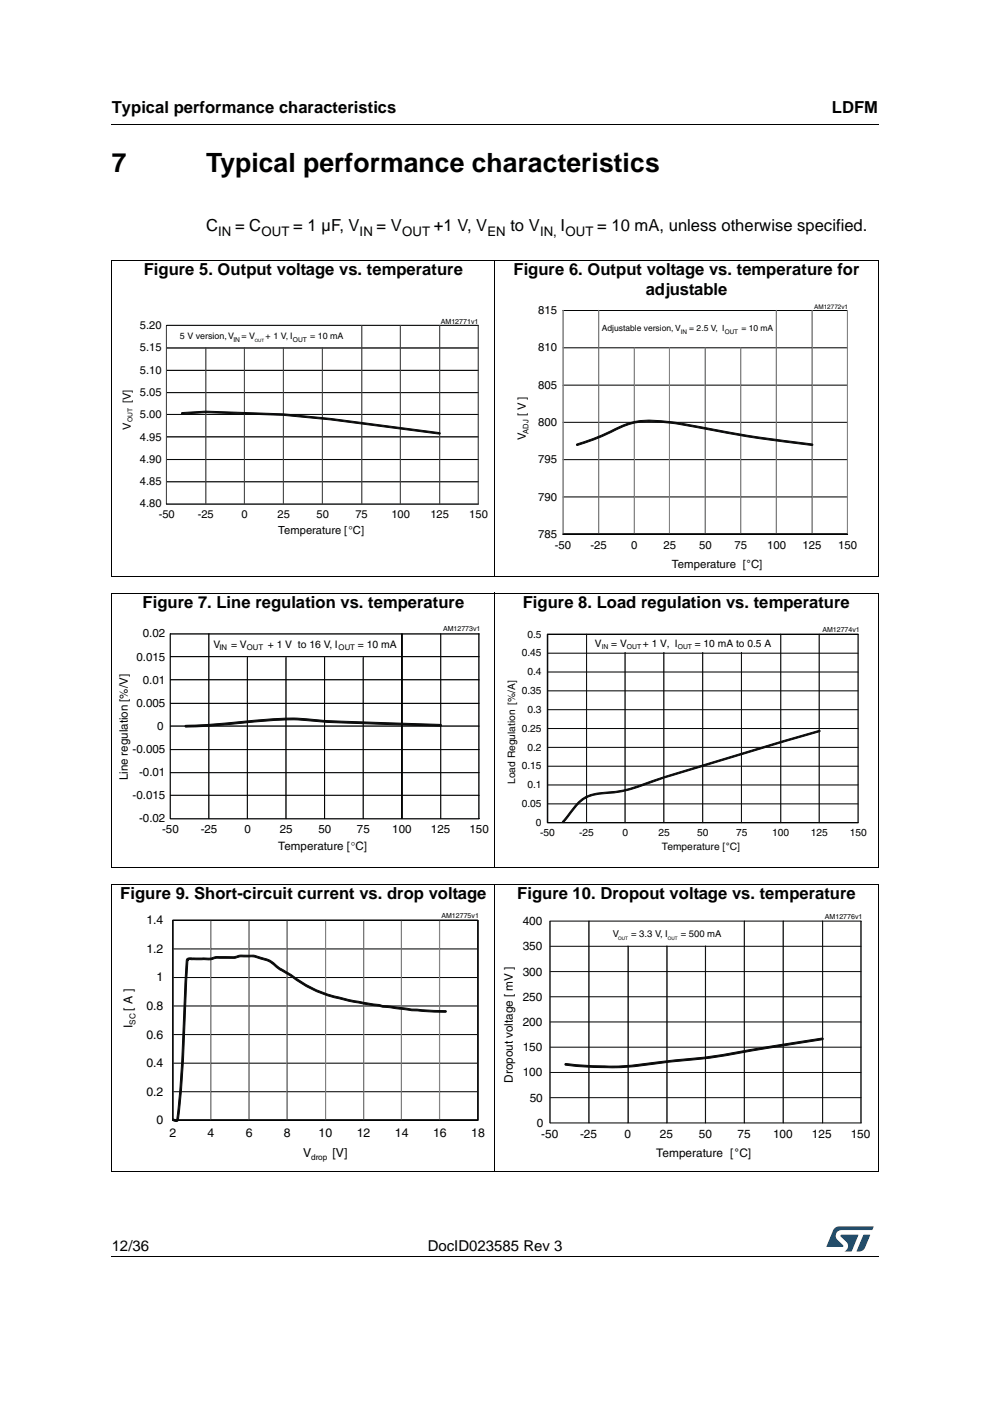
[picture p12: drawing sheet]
<svg xmlns="http://www.w3.org/2000/svg" width="210mm" height="297mm" viewBox="0 0 210 297" stroke-linecap="round" stroke-linejoin="round" font-family="sans-serif">
<path d="M23.6 26.2l.1 .2zM23.6 266.3l.1 .1z" fill="#000"/>
<path d="M23.7 26.3h162.6M23.7 266.4h162.6" fill="none" stroke="#000" stroke-width=".21"/>
<path d="M175.2 260h10v5.3h-10z" fill="#fff"/>
<g fill="#005189">
<path d="M176.9 260.5l1-.5 7.3 .1-.3 .7h-6.4a1.31 1.31 0 0 0-1.3 1.1 1.31 1.31 0 0 0 .8 1.4l.7 .7 .1 .3-3.6 .1z"/>
<path d="M183.1 261.8h1.4l-.6 1.6a2.16 2.16 0 0 1-1.3 1.9l-1-.1z"/>
<path d="M178.3 261.8l3.7 .1-1.4 3.3-1.5 .1a1.43 1.43 0 0 0 .6-1.7l-1.4-1.4z"/>
</g>
<g fill="none" stroke="#000" stroke-width=".21">
<path d="M23.6 55.2h162.7M23.7 55.3v66.8M104.9 55.1v67.2M186.2 55.3v66.8M23.6 122.2h162.7M23.6 125.7h162.7M23.7 125.8v58.1M104.9 125.6v58.5M186.2 125.8v58.1M23.6 184h162.7M23.6 187.6h162.7M23.7 187.7v60.5"/>
<path d="M104.9 187.5v60.9M186.2 187.7v60.5M23.6 248.3h162.7"/>
</g>
<path d="M25.7 67.3h77.8v46.5h-77.8z" fill="#fff"/>
<path d="M35.3 69h66.1v.1h-66.1zM35.3 73.7h66.1v.1h-66.1zM35.3 78.4h66.1v.1h-66.1zM35.3 83.1h66.1v.2h-66.1zM35.3 87.9h66.1v.1h-66.1zM35.3 92.6h66.1v.1h-66.1zM35.3 97.3h66.1v.1h-66.1zM35.3 102h66.1v.2h-66.1zM35.3 106.8h66.1v.1h-66.1z" fill="#020303"/>
<path d="M35.3 73.7v.1h66.1v-.1M35.3 78.4v.1h66.1v-.1M35.3 69.1v-.1h66.1v.1M35.3 83.1v.2h66.1v-.2M35.3 88v-.1h66.1v.1M35.3 92.7v-.1h66.1v.1M35.3 97.3v.1h66.1v-.1M35.3 102v.2h66.1v-.2M35.3 106.8v.1h66.1v-.1" fill="none" stroke="#020303" stroke-width=".21"/>
<path d="M101.4 69h.1v37.8h-.1zM93.1 69h.1v37.8h-.1zM84.9 69h.1v37.8h-.1zM76.6 69h.1v37.8h-.1zM68.3 73.7h.2v33.1h-.2zM60.1 73.7h.1v33.1h-.1zM51.8 73.7h.1v33.1h-.1zM43.5 73.7h.2v33.1h-.2zM35.3 69h.1v37.8h-.1z" fill="#414141"/>
<path d="M35.4 69h-.1v37.8h.1M43.5 73.7h.2v33.1h-.2M51.9 73.7h-.1v33.1h.1M60.2 73.7h-.1v33.1h.1M68.5 73.7h-.2v33.1h.2M76.6 69h.1v37.8h-.1M85 69h-.1v37.8h.1M93.1 69h.1v37.8h-.1M101.5 69h-.1v37.8h.1" fill="none" stroke="#414141" stroke-width=".21"/>
<path d="M35.3 69h.1z" fill="#020303"/>
<path d="M35.3 69h.1" fill="none" stroke="#020303" stroke-width=".21"/>
<path d="M35.3 106.8h.1z" fill="#020303"/>
<path d="M35.3 106.8h.1" fill="none" stroke="#020303" stroke-width=".21"/>
<path d="M38.5 87.5l5.1-.3 16.5 .5 10 1 23.1 3 .1 .2-.1 .1-23.2-3-9.9-.9-16.5-.6-4.9 .3z" fill="#070808"/>
<path d="M38.5 87.5l5.1-.3 16.5 .5 10 1 23.1 3 .1 .2-.1 .1-23.2-3-9.9-.9-16.5-.6-4.9 .3z" fill="none" stroke="#090a0a" stroke-width=".21"/>
<path d="M109.4 64.3h72.3v56.9h-72.3z" fill="#fff"/>
<path d="M119.4 65.8h60.3zM119.4 73.7h60.3zM119.4 81.6l60.3 .1zM119.4 89.5h60.3zM119.4 97.4l60.3 .1zM119.4 105.3l60.3 .1zM119.4 113.3h60.3z" fill="#090a0a"/>
<path d="M119.4 65.8h60.3M119.4 73.7h60.3M119.4 81.6h60.3M119.4 89.5h60.3M119.4 97.4h60.3M119.4 113.3h60.3zM119.4 105.3h60.3" fill="none" stroke="#020303" stroke-width=".21"/>
<path d="M179.7 65.8h.1v47.5h-.1zM172.1 65.8h.1v47.5h-.1zM164.6 65.8h.1v47.5h-.1zM157 73.8h.1v39.5h-.1zM149.5 73.8h.1v39.5h-.1zM141.9 73.8h.2v39.5h-.2zM134.4 73.8h.1v39.5h-.1zM126.8 65.8h.2v47.5h-.2zM119.3 65.8h.1v47.5h-.1z" fill="#090a0a"/>
<path d="M119.3 65.8h.1v47.5h-.1M126.8 65.8h.2v47.5h-.2M134.4 73.8h.1v39.5h-.1M142.1 73.8h-.2v39.5h.2M149.6 73.8h-.1v39.5h.1M157.1 73.8h-.1v39.5h.1M164.7 65.8h-.1v47.5h.1M172.1 65.8h.1v47.5h-.1M179.8 65.8h-.1v47.5h.1" fill="none" stroke="#868585" stroke-width=".21"/>
<path d="M119.3 113.3h.1" fill="none" stroke="#020303" stroke-width=".21"/>
<path d="M119.3 65.8h.1M119.4 113.3h60.3z" fill="none" stroke="#020303" stroke-width=".21"/>
<path d="M119.4 113.3h60.3" fill="none" stroke="#090a0a" stroke-width=".21"/>
<path d="M122.2 94.2a69 69 0 0 0 10.3-4.2 20.3 20.3 0 0 1 10-.6l5 .9a315.8 315.8 0 0 0 24.8 3.9l-.1 .3-2.8-.4a314.2 314.2 0 0 1-26.4-4.3h-.5a23.3 23.3 0 0 0-8.9 .1l-8 3.5-3.2 1z" fill="#090a0a"/>
<path d="M122.2 94.2a69 69 0 0 0 10.3-4.2 20.3 20.3 0 0 1 10-.6l5 .9a315.8 315.8 0 0 0 24.8 3.9l-.1 .3-2.8-.4a314.2 314.2 0 0 1-26.4-4.3h-.5a23.3 23.3 0 0 0-8.9 .1l-8 3.5-3.2 1z" fill="none" stroke="#090a0a" stroke-width=".21"/>
<path d="M25 132.6h78.6v48.4h-78.6z" fill="#fff"/>
<path d="M36.1 134.3h65.5v.1h-65.5zM36.1 139.2h65.5v.1h-65.5zM36.1 144.1h65.5v.1h-65.5zM36.1 149h65.5v.1h-65.5zM36.1 153.9h65.5v.1h-65.5zM36.1 158.8h65.5v.1h-65.5zM36.1 163.7h65.5v.1h-65.5zM36.1 168.6h65.5v.1h-65.5zM36.1 173.5h65.5v.1h-65.5z" fill="#020303"/>
<path d="M36.1 134.3v.1h65.5v-.1M36.1 139.3v-.1h65.5v.1M36.1 144.2v-.1h65.5v.1M36.1 149v.1h65.5v-.1M36.1 154v-.1h65.5v.1M36.1 158.8v.1h65.5v-.1M36.1 163.7v.1h65.5v-.1M36.1 168.7v-.1h65.5v.1M36.1 173.5v.1h65.5v-.1" fill="none" stroke="#020303" stroke-width=".21"/>
<path d="M101.5 134.4h.1v39.2h-.1zM93.3 134.4h.2v39.2h-.2zM85.2 134.4h.1v39.2h-.1zM77 139.4h.1v34.2h-.1zM68.8 139.4h.1v34.2h-.1zM60.6 139.4h.1v34.2h-.1zM52.4 139.4h.2v34.2h-.2zM44.3 134.4h.1v39.2h-.1zM36.1 134.4h.1v39.2h-.1z" fill="#020303"/>
<path d="M36.2 134.4h-.1v39.2h.1M44.4 134.4h-.1v39.2h.1M52.6 139.4h-.2v34.2h.2M60.7 139.4h-.1v34.2h.1M68.9 139.4h-.1v34.2h.1M77.1 139.4h-.1v34.2h.1M85.2 134.4h.1v39.2h-.1zM93.3 134.4h.2v39.2h-.2M101.6 134.4h-.1v39.2h.1" fill="none" stroke="#020303" stroke-width=".21"/>
<path d="M36.1 173.5v.1z" fill="#020303"/>
<path d="M36.1 173.5v.1" fill="none" stroke="#020303" stroke-width=".21"/>
<path d="M101.6 173.5v.1z" fill="#020303"/>
<path d="M101.6 173.5v.1" fill="none" stroke="#020303" stroke-width=".21"/>
<path d="M39.3 153.8l5.1-.2 7.4-.7a62 62 0 0 1 17.4-.1l24.2 .8 .2 .2-.2 .2-13.7-.5a217.5 217.5 0 0 1-17.4-.9l-5.9 .3-13.4 1.1-3.6 .2z" fill="#0c0d0c"/>
<path d="M39.3 153.8l5.1-.2 7.4-.7a62 62 0 0 1 17.4-.1l24.2 .8 .2 .2-.2 .2-13.7-.5a217.5 217.5 0 0 1-17.4-.9l-5.9 .3-13.4 1.1-3.6 .2z" fill="none" stroke="#070808" stroke-width=".21"/>
<path d="M107.4 132.8h76.4v48.1h-76.4z" fill="#fff"/>
<path d="M116.1 134.5h65.9zM116.1 138.5h65.9zM116.1 142.5h65.9zM116.1 146.5h65.9zM116.1 150.5h65.9zM116.1 154.4l65.9 .1zM116.1 158.4l65.9 .1zM116.1 162.4l65.9 .1zM116.1 166.4h65.9zM116.1 170.4h65.9zM116.1 174.4h65.9z" fill="#020303"/>
<path d="M116.1 138.5h65.9M116.1 134.5h65.9zM116.1 142.5h65.9M116.1 146.5h65.9M116.1 150.5h65.9M116.1 154.4h65.9M116.1 158.4h65.9M116.1 162.4h65.9M116.1 170.4h65.9M116.1 174.4h65.9zM116.1 166.4h65.9" fill="none" stroke="#020303" stroke-width=".21"/>
<path d="M181.9 134.5h.1v39.9h-.1zM173.7 134.5h.1v39.9h-.1zM165.4 134.5h.2v39.9h-.2zM157.2 138.4h.1v36h-.1zM149 138.4h.1v36h-.1zM140.7 138.4h.1v36h-.1zM132.5 138.4h.1v36h-.1zM124.3 134.5h.1v39.9h-.1zM116 134.5h.1v39.9h-.1z" fill="#070808"/>
<path d="M116 134.5h.1v39.9h-.1zM124.3 134.5h.1v39.9h-.1M132.6 138.4h-.1v36h.1M140.8 138.4h-.1v36h.1M149.1 138.4h-.1v36h.1M157.3 138.4h-.1v36h.1M165.4 134.5h.2v39.9h-.2M173.8 134.5h-.1v39.9h.1M182 134.5h-.1v39.9h.1" fill="none" stroke="#090a0a" stroke-width=".21"/>
<path d="M122.5 170.2a7.9 7.9 0 0 1 5.7-2.2 29.1 29.1 0 0 0 10.2-2.5l26.3-8 9-2.6 .2 .1-.1 .1-19.1 5.7a327.7 327.7 0 0 0-19.8 6.2 31.7 31.7 0 0 1-8.3 1.5 7.7 7.7 0 0 0-5.5 3.9l-1.6 2h-.2v-.2z" fill="#090a0a"/>
<path d="M122.5 170.2a7.9 7.9 0 0 1 5.7-2.2 29.1 29.1 0 0 0 10.2-2.5l26.3-8 9-2.6 .2 .1-.1 .1-19.1 5.7a327.7 327.7 0 0 0-19.8 6.2 31.7 31.7 0 0 1-8.3 1.5 7.7 7.7 0 0 0-5.5 3.9l-1.6 2h-.2v-.2z" fill="none" stroke="#090a0a" stroke-width=".21"/>
<path d="M25.8 193.4h77v53h-77z" fill="#fff"/>
<path d="M36.6 195.1h64.7zM36.6 201.2h64.7zM36.6 207.2l64.7 .1zM36.6 213.3h64.7zM36.6 219.3l64.7 .1zM36.6 225.4h64.7zM36.6 231.4l64.7 .1zM36.6 237.5h64.7z" fill="#030404"/>
<path d="M36.6 195.1h64.7zM36.6 201.2h64.7M36.6 207.2h64.7M36.6 213.3h64.7M36.6 219.3h64.7M36.6 237.5h64.7zM36.6 225.4h64.7M36.6 231.4h64.7" fill="none" stroke="#020303" stroke-width=".21"/>
<path d="M101.3 195.1h.1v42.4h-.1zM93.2 195.1h.1v42.4h-.1zM85.1 195.1h.1v42.4h-.1zM77 195.1h.1v42.4h-.1zM68.9 195.1h.1v42.4h-.1zM60.8 195.1h.2v42.4h-.2zM52.7 195.1h.2v42.4h-.2zM44.7 195.1h.1v42.4h-.1zM36.6 195.1h.1v42.4h-.1z" fill="#030404"/>
<path d="M36.6 195.1h.1v42.4h-.1zM44.8 195.1h-.1v42.4h.1M52.9 195.1h-.2v42.4h.2M61 195.1h-.2v42.4h.2M68.9 195.1h.1v42.4h-.1M77 195.1h.1v42.4h-.1M85.2 195.1h-.1v42.4h.1M93.3 195.1h-.1v42.4h.1M101.3 195.1h.1v42.4h-.1z" fill="none" stroke="#868585" stroke-width=".21"/>
<path d="M36.6 195.1v42.4h64.7v-42.4zM36.6 195.1h64.7v42.4h-64.7z" fill="#020303"/>
<path d="M36.6 195.1h64.7v42.4h-64.7zM36.6 195.1v42.4h64.7v-42.4" fill="none" stroke="#020303" stroke-width=".21"/>
<path d="M36.6 195.1h.1M36.6 201.2h.1M36.6 207.2v.1M36.6 213.3h.1M36.6 219.3v.1M36.6 225.4h.1M36.6 231.4v.1M36.6 237.5h.1" fill="none" stroke="#020303" stroke-width=".21"/>
<path d="M39.6 203.3l.6-.2h3.3a5.1 5.1 0 0 0 2.5-.3h2.4a5.7 5.7 0 0 0 2.6-.3h1.2a10.3 10.3 0 0 1 5.2 1.2 16.4 16.4 0 0 0 4.1 2.8 31.5 31.5 0 0 0 14.5 5.8l5 .9 6.2 .7 7.3 .4 .1 .1-.4 .2-6.9-.3-6.3-.8-5.2-.9a32.6 32.6 0 0 1-15-6.1l-1.6-1a6.7 6.7 0 0 0-2.9-1.9l-2.7-.7-3.1 .1a11.2 11.2 0 0 1-4 .2h-.9a4 4 0 0 1-2.5 .3h-3.2l-.3 4a387.1 387.1 0 0 1-1.8 30l-.4 .3-.8-.2v-.4l.9 .2a358.9 358.9 0 0 0 1.8-29.9l.2-3.9z" fill="#070808"/>
<path d="M36.6 237.2l.7 .2 .2-.1a406.8 406.8 0 0 0 1.8-29.8l.2-3.9 .1-.3 .6-.2h3.3a5.1 5.1 0 0 0 2.5-.3h2.4a5.7 5.7 0 0 0 2.6-.3h1.2a10.3 10.3 0 0 1 5.2 1.2 16.4 16.4 0 0 0 4.1 2.8 31.5 31.5 0 0 0 14.5 5.8l5 .9 6.2 .7 7.3 .4 .1 .1-.4 .2-6.9-.3-6.3-.8-5.2-.9a32.6 32.6 0 0 1-15-6.1l-1.6-1a6.7 6.7 0 0 0-2.9-1.9l-2.7-.7-3.1 .1a11.2 11.2 0 0 1-4 .2h-.9a4 4 0 0 1-2.5 .3h-3.2l-.3 4a387.1 387.1 0 0 1-1.8 30l-.4 .3-.8-.2" fill="none" stroke="#090a0a" stroke-width=".21"/>
<path d="M106.6 193.5h78v52.6h-78z" fill="#fff"/>
<path d="M116.7 195.3h65.9zM116.7 200.6h65.9zM116.7 206h65.9zM116.7 211.3h65.9zM116.7 216.7h65.9zM116.7 222h65.9zM116.7 227.4h65.9zM116.7 232.7h65.9zM116.7 238.1h65.9z" fill="#090a0a"/>
<path d="M116.7 195.3h65.9M116.7 200.6h65.9M116.7 206h65.9M116.7 211.3h65.9M116.7 216.7h65.9M116.7 227.4h65.9M116.7 232.7h65.9M116.7 238.1h65.9M116.7 222h65.9" fill="none" stroke="#090a0a" stroke-width=".21"/>
<path d="M182.5 195.3h.2v42.8h-.2zM174.3 195.3h.1v42.8h-.1zM166 195.3h.2v42.8h-.2zM157.8 195.3h.1v42.8h-.1zM149.6 200.6h.1v37.5h-.1zM141.3 200.6h.1v37.5h-.1zM133.1 200.6h.1v37.5h-.1zM124.8 195.3h.2v42.8h-.2zM116.6 195.3h.1v42.8h-.1z" fill="#090a0a"/>
<path d="M116.7 195.3h-.1v42.8h.1M125 195.3h-.2v42.8h.2M157.9 195.3h-.1v42.8h.1M166.2 195.3h-.2v42.8h.2M174.3 195.3h.1v42.8h-.1M182.7 195.3h-.2v42.8h.2M133.1 200.6h.1v37.5h-.1M141.3 200.6h.1v37.5h-.1M149.7 200.6h-.1v37.5h.1" fill="none" stroke="#090a0a" stroke-width=".21"/>
<path d="M119.8 225.5h.2a75.8 75.8 0 0 0 21.9-.7 167.9 167.9 0 0 0 21.2-3l11.2-1.7 .2 .1-.1 .2-10.7 1.7a202.1 202.1 0 0 1-23.7 3.3 69.4 69.4 0 0 1-20.2 .4z" fill="#090a0a"/>
<path d="M119.8 225.5h.2a75.8 75.8 0 0 0 21.9-.7 167.9 167.9 0 0 0 21.2-3l11.2-1.7 .2 .1-.1 .2-10.7 1.7a202.1 202.1 0 0 1-23.7 3.3 69.4 69.4 0 0 1-20.2 .4z" fill="none" stroke="#070808" stroke-width=".21"/>
<g font-size="5.6">
<text x="23.7" y="36.4">7</text>
<text x="43.7" y="36.4">Typical performance characteristics</text>
</g>
<g font-size="3.5">
<text x="23.7" y="23.9">Typical performance characteristics</text>
<text x="176.4" y="23.9">LDFM</text>
<text x="43.7" y="49.1">C</text>
<text x="49.8" y="49.1">= C</text>
<text x="62.2" y="49.1">= 1 µF, V</text>
<text x="79.8" y="49.1">= V</text>
<text x="92" y="49.1">+1 V, V</text>
<text x="108.2" y="49.1">to V</text>
<text x="118.9" y="49.1">I</text>
<text x="126.6" y="49.1">= 10 mA, unless otherwise specified.</text>
<text x="30.5" y="58.3">Figure 5. Output voltage vs. temperature</text>
<text x="108.9" y="58.3">Figure 6. Output voltage vs. temperature for</text>
<text x="136.9" y="62.5">adjustable</text>
<text x="30.2" y="128.8">Figure 7. Line regulation vs. temperature</text>
<text x="110.9" y="128.8">Figure 8. Load regulation vs. temperature</text>
<text x="25.5" y="190.6">Figure 9. Short-circuit current vs. drop voltage</text>
<text x="109.7" y="190.6">Figure 10. Dropout voltage vs. temperature</text>
</g>
<g font-size="3.2">
<text x="23.7" y="265.1">12/36</text>
<text x="90.7" y="265.1">DocID023585 Rev 3</text>
</g>
<g font-size="2.8">
<text x="46.2" y="50">IN</text>
<text x="55.4" y="50">OUT</text>
<text x="76.2" y="50">IN</text>
<text x="85.3" y="50">OUT</text>
<text x="103.3" y="50">EN</text>
<text x="114.5" y="50">IN, OUT</text>
</g>
<g font-size="2.6" fill="#020303">
<text x="31" y="196">1.4</text>
<text x="31" y="202">1.2</text>
<text x="33.2" y="208.1">1</text>
<text x="28.1" y="214.4" transform="rotate(-90 28.1 214.4)">[ A ]</text>
<text x="31" y="214.1">0.8</text>
<text x="28.1" y="218" transform="rotate(-90 28.1 218)">I</text>
<text x="31" y="220.2">0.6</text>
<text x="31" y="226.2">0.4</text>
<text x="31" y="232.3">0.2</text>
<text x="33.2" y="238.3">0</text>
<text x="35.9" y="241">2</text>
<text x="44" y="241">4</text>
<text x="52.1" y="241">6</text>
<text x="60.2" y="241">8</text>
<text x="64.3" y="245.3">V</text>
<text x="67.6" y="241">10</text>
<text x="70.5" y="245.3">[V]</text>
<text x="75.6" y="241">12</text>
<text x="83.7" y="241">14</text>
<text x="91.8" y="241">16</text>
<text x="99.9" y="241">18</text>
</g>
<g font-size="2.5" fill="#020303">
<text x="27.1" y="165.5" transform="rotate(-90 27.1 165.5)">Line regulation [%/V]</text>
<text x="110.8" y="196.1">400</text>
<text x="110.8" y="201.5">350</text>
<text x="110.8" y="206.8">300</text>
<text x="110.8" y="212.2">250</text>
<text x="110.8" y="217.5">200</text>
<text x="110.8" y="222.9">150</text>
<text x="108.7" y="229.5" transform="rotate(-90 108.7 229.5)">Dropout voltage [ mV ]</text>
<text x="110.8" y="228.2">100</text>
<text x="112.3" y="233.6">50</text>
<text x="113.8" y="238.9">0</text>
<text x="114.7" y="241.3">-50</text>
<text x="123" y="241.3">-25</text>
<text x="132.4" y="241.3">0</text>
<text x="139.1" y="245.3">Temperature [°C]</text>
<text x="139.9" y="241.3">25</text>
<text x="148.2" y="241.3">50</text>
<text x="156.4" y="241.3">75</text>
<text x="163.9" y="241.3">100</text>
<text x="172.1" y="241.3">125</text>
<text x="180.4" y="241.3">150</text>
</g>
<g font-size="2.4" fill="#020303">
<text x="29.7" y="69.8">5.20</text>
<text x="114.1" y="66.6">815</text>
<text x="29.7" y="74.5">5.15</text>
<text x="114.1" y="74.5">810</text>
<text x="29.7" y="83.9">5.05</text>
<text x="29.7" y="79.2">5.10</text>
<text x="114.1" y="82.4">805</text>
<text x="27.7" y="85.5" transform="rotate(-90 27.7 85.5)">[V]</text>
<text x="29.7" y="88.7">5.00</text>
<text x="111.5" y="88.1" transform="rotate(-90 111.5 88.1)">[ V ]</text>
<text x="27.7" y="91.1" transform="rotate(-90 27.7 91.1)">V</text>
<text x="29.7" y="93.4">4.95</text>
<text x="111.5" y="93.4" transform="rotate(-90 111.5 93.4)">V</text>
<text x="114.1" y="90.3">800</text>
<text x="29.7" y="98.1">4.90</text>
<text x="114.1" y="98.2">795</text>
<text x="29.7" y="107.6">4.80</text>
<text x="29.7" y="102.8">4.85</text>
<text x="114.1" y="106.1">790</text>
<text x="33.7" y="109.9">-50</text>
<text x="41.9" y="109.9">-25</text>
<text x="51.2" y="109.9">0</text>
<text x="58.8" y="109.9">25</text>
<text x="59" y="113.3">Temperature [°C]</text>
<text x="67.1" y="109.9">50</text>
<text x="75.4" y="109.9">75</text>
<text x="83" y="109.9">100</text>
<text x="91.2" y="109.9">125</text>
<text x="99.5" y="109.9">150</text>
<text x="114.1" y="114">785</text>
<text x="117.6" y="116.5">-50</text>
<text x="125.2" y="116.5">-25</text>
<text x="133.8" y="116.5">0</text>
<text x="140.7" y="116.5">25</text>
<text x="148.2" y="116.5">50</text>
<text x="155.8" y="116.5">75</text>
<text x="162.6" y="116.5">100</text>
<text x="170.2" y="116.5">125</text>
<text x="177.7" y="116.5">150</text>
<text x="142.4" y="120.5">Temperature [°C]</text>
<text x="30.3" y="135.2">0.02</text>
<text x="28.9" y="140.1">0.015</text>
<text x="28.9" y="149.9">0.005</text>
<text x="30.3" y="145">0.01</text>
<text x="33.3" y="154.8">0</text>
<text x="28.1" y="159.7">-0.005</text>
<text x="29.5" y="164.6">-0.01</text>
<text x="28.1" y="169.5">-0.015</text>
<text x="29.5" y="174.4">-0.02</text>
<text x="34.4" y="176.7">-50</text>
<text x="42.5" y="176.7">-25</text>
<text x="51.8" y="176.7">0</text>
<text x="59.3" y="176.7">25</text>
<text x="67.5" y="176.7">50</text>
<text x="75.7" y="176.7">75</text>
<text x="83.2" y="176.7">100</text>
<text x="91.4" y="176.7">125</text>
<text x="99.5" y="176.7">150</text>
<text x="59" y="180.2">Temperature [°C]</text>
</g>
<g font-size="2.2" fill="#020303">
<text x="45.3" y="137.3">V</text>
<text x="49" y="137.3">= V</text>
<text x="56.8" y="137.3">+ 1 V to 16 V, I</text>
<text x="75.9" y="137.3">= 10 mA</text>
<text x="111.8" y="135.2">0.5</text>
<text x="126.1" y="137.1">V</text>
<text x="129.6" y="137.1">= V</text>
<text x="136.3" y="137.1">+ 1 V, I</text>
<text x="147.3" y="137.1">= 10 mA to 0.5 A</text>
<text x="110.6" y="139.2">0.45</text>
<text x="111.8" y="143.2">0.4</text>
<text x="110.6" y="147.1">0.35</text>
<text x="110.6" y="155.1">0.25</text>
<text x="111.8" y="151.1">0.3</text>
<text x="111.8" y="159.1">0.2</text>
<text x="109.2" y="166.2" transform="rotate(-90 109.2 166.2)">Load Regulation [%/A]</text>
<text x="110.6" y="163.1">0.15</text>
<text x="111.8" y="167.1">0.1</text>
<text x="110.6" y="171.1">0.05</text>
<text x="113.6" y="175.1">0</text>
<text x="114.5" y="177.2">-50</text>
<text x="122.8" y="177.2">-25</text>
<text x="132" y="177.2">0</text>
<text x="139.6" y="177.2">25</text>
<text x="147.8" y="177.2">50</text>
<text x="156.1" y="177.2">75</text>
<text x="163.7" y="177.2">100</text>
<text x="171.9" y="177.2">125</text>
<text x="180.2" y="177.2">150</text>
<text x="140.3" y="180.2">Temperature [°C]</text>
</g>
<g font-size="2" fill="#020303">
<text x="129.9" y="198.6">V</text>
<text x="133.8" y="198.6">= 3.3 V, I</text>
<text x="144.3" y="198.6">= 500 mA</text>
</g>
<g font-size="1.9" fill="#020303">
<text x="38.1" y="72">5 V version, V</text>
<text x="51.2" y="72">= V</text>
<text x="56.3" y="72">+ 1 V, I</text>
<text x="65.7" y="72">= 10 mA</text>
</g>
<g font-size="1.8" fill="#020303">
<text x="127.6" y="70.2">Adjustable version, V</text>
<text x="146.1" y="70.2">= 2.5 V, I</text>
<text x="157.2" y="70.2">= 10 mA</text>
</g>
<g font-size="1.7" fill="#020303">
<text x="46.5" y="137.9">IN</text>
<text x="52.3" y="137.9">OUT</text>
<text x="71.8" y="137.9">OUT</text>
<text x="28.7" y="217.3" transform="rotate(-90 28.7 217.3)">SC</text>
<text x="66" y="246">drop</text>
</g>
<text font-size="1.6" fill="#020303" x="112" y="92" transform="rotate(-90 112 92)">ADJ</text>
<g font-size="1.5" fill="#020303">
<text x="93.4" y="68.6">AM12771v1</text>
<text x="93.9" y="133.9">AM12773v1</text>
<text x="174.4" y="134">AM12774v1</text>
<text x="93.6" y="194.7">AM12775v1</text>
<text x="174.9" y="194.8">AM12776v1</text>
</g>
<g font-size="1.4" fill="#020303">
<text x="172.6" y="65.5">AM12772v1</text>
<text x="144.3" y="70.9">IN</text>
<text x="153.7" y="70.9">OUT</text>
<text x="49.5" y="72.5">IN</text>
<text x="62.1" y="72.5">OUT</text>
<text x="28.1" y="89.5" transform="rotate(-90 28.1 89.5)">OUT</text>
<text x="127.6" y="137.6">IN</text>
<text x="132.9" y="137.6">OUT</text>
<text x="143.7" y="137.6">OUT</text>
</g>
<g font-size="1" fill="#020303">
<text x="131.1" y="199.4">OUT</text>
<text x="141.6" y="199.4">OUT</text>
</g>
<text font-size=".9" fill="#020303" x="54" y="72.5">OUT</text>
</svg>
